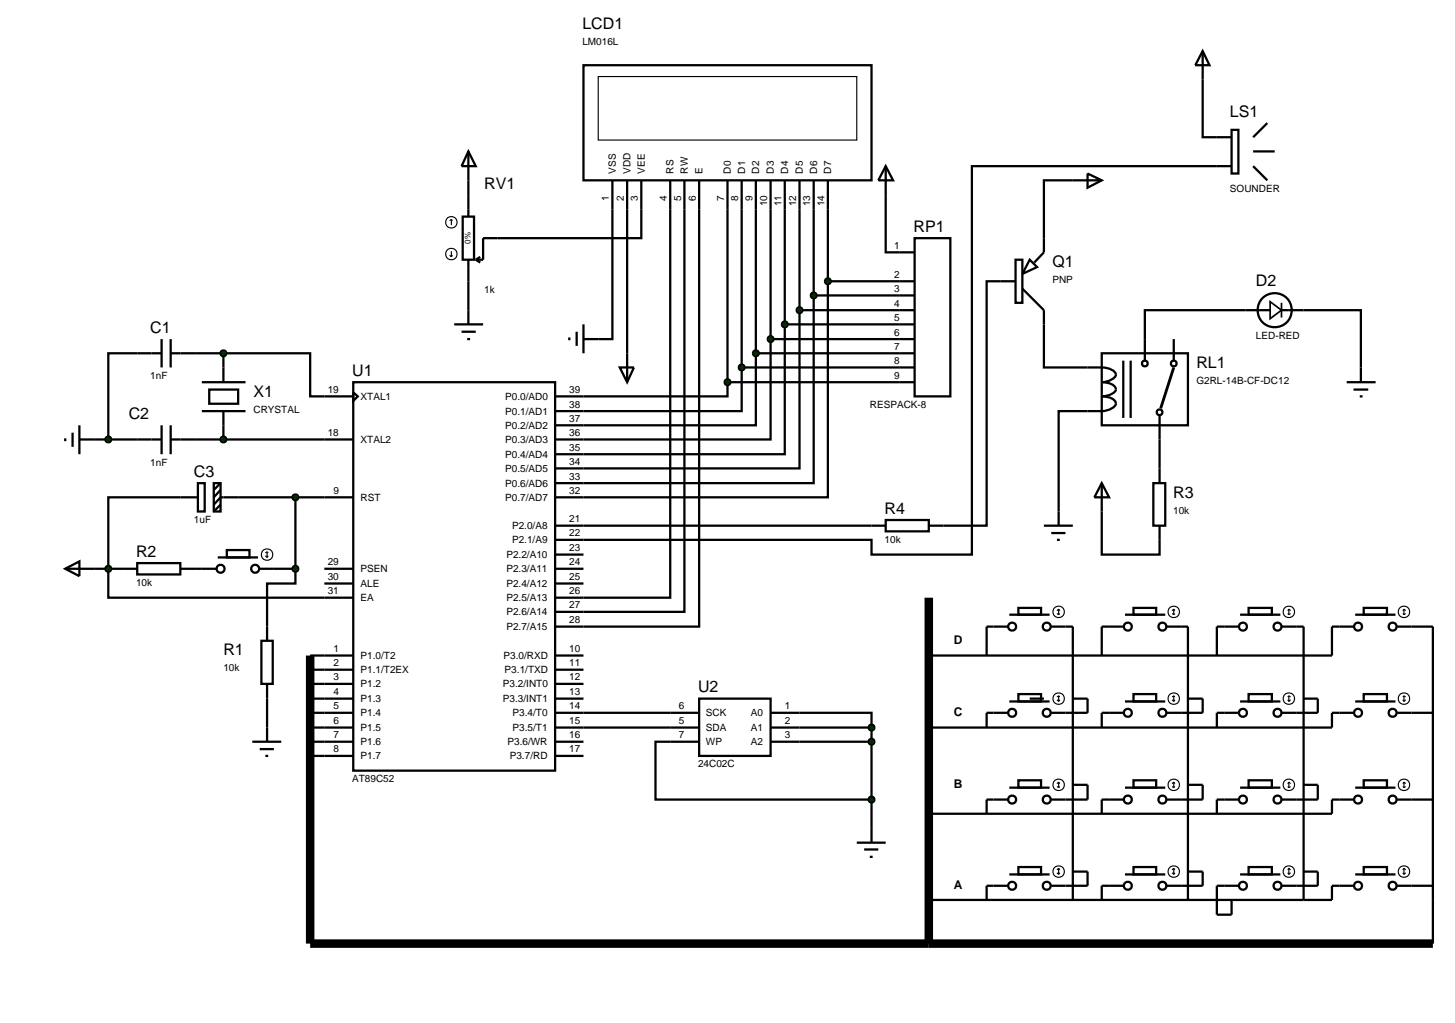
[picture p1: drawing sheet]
<svg xmlns="http://www.w3.org/2000/svg" width="257mm" height="180mm" viewBox="0 0 257 180" stroke-linecap="round" stroke-linejoin="round" font-family="sans-serif">
<g fill="none" stroke="#000" stroke-width=".4">
<path d="M102.9 11.5h50.8v20.3h-50.8zM212.1 14v10.2h5.1M82.6 31.8v2.6M108 31.8v28h-2.5M110.6 31.8v30.5M113.1 31.8v10.2h-25.4M118.2 31.8v73.6h-20.3M120.7 31.8v76.1h-22.8M123.3 31.8v78.7h-25.4M128.3 31.8v35.6M130.8 31.8v33M133.3 31.8v30.5"/>
<path d="M135.9 31.8v28M138.4 31.8v25.4M141 31.8v22.9M143.5 31.8v20.3M146 31.8v17.8M156.2 34.4v10.1h5.1M189.2 31.8h-5.1v12.7l-1.7 1.8M217.2 22.9h1.2v7.7h-1.2zM217.2 29.3h-45.8v68.5h-17.7v-2.6h-55.8M221 26.7h3.8M221 29.3l2.5 2.5M223.5 21.7l-2.5 2.5"/>
<path d="M28.5 59.8v5M30.1 59.8v5M82.6 49.6v5.1M135.9 59.8v17.7h-38M135.9 59.8h25.4M138.4 57.2v22.9h-40.5M138.4 57.2h22.9M141 54.7v27.9h-43.1M141 54.7h20.3M143.5 52.1v33.1h-45.6M143.5 52.1h17.8M146 49.6v38.1h-48.1"/>
<path d="M146 49.6h15.3M161.3 42h6.3v27.9h-6.3zM179.1 45.8h1.2v7.6h-1.2zM179.1 49.6h-5.1v43.1h-7.6M180.3 50.9l3.8 3.8v10.1h7.7M181.6 45.8l1.3 1.3-2.6 1.2zM224 54.7h-22.1v5.1M226 54.7h14v10.1M16.6 77.5h11.9M28.5 62.3h-9.4v15.2M28.5 75v5.1M30.1 62.3h9.3"/>
<path d="M30.1 77.5h32.2M30.1 75v5.1M35.6 67.4h7.7M35.6 72.5h7.7M36.9 68.7h5.1v2.5h-5.1zM39.4 62.3h15.3v7.6h7.6M39.4 62.3v5.1M39.4 72.5v5M62.3 67.4h35.6v68.5h-35.6zM62.3 69.2l.8 .7-.8 .8zM128.3 67.4v2.5h-30.4M128.3 67.4h33"/>
<path d="M130.8 64.8v7.7h-32.9M130.8 64.8h30.5M133.3 62.3v12.7h-35.4M133.3 62.3h28M191.8 72.5h-5.1v17.7M204.5 77.5v5.1M24.2 99.3h7.6v2h-7.6zM34.9 85.2h1.2v5h-1.2zM34.9 87.7h-15.8v17.7h43.2M37.7 85.2h1.2v5h-1.2zM38.4 98.3h7.1M38.9 85.2l-1.2 1.2"/>
<path d="M38.9 86.4l-1.2 1.3M38.9 89l-1.2 1.2M40 97h4v1.3h-4zM52.1 87.7v12.6M62.3 87.7h-23.4l-1.2 1.3M97.9 92.7h55.8M97.9 97.8h5M194.3 90.2v7.6h10.2v-2.6M16.6 100.3h7.6M31.8 100.3h6.4M45.8 100.3h6.3M46.1 113h2v7.6h-2z"/>
<path d="M52.1 100.3v2.6h-5v10.1M57.2 100.3h5.1M57.2 102.9h5.1M57.2 115.6h5.1M57.2 118.1h5.1M97.9 100.3h5M97.9 102.9h5M97.9 115.6h5M97.9 118.1h5M44.5 130.8h5.1M45.8 132.1h2.5M46.8 133.3h.5"/>
<path d="M47.1 120.6v10.2M57.2 125.7h5.1M57.2 128.3h5.1M57.2 130.8h5.1M57.2 120.6h5.1M57.2 123.2h5.1M57.2 133.3h5.1M97.9 125.7h25.4M97.9 128.3h25.4M97.9 130.8h5M97.9 120.6h5M97.9 123.2h5"/>
<path d="M97.9 133.3h5M123.3 123.2h12.6v10.1h-12.6zM123.3 130.8h-7.7v10.2h38.1M135.9 125.7h17.8v2.6M135.9 128.3h17.8M135.9 130.8h17.8M153.7 128.3v20.3M151.1 148.6h5.1M152.4 149.8h2.5M153.4 151.1h.5"/>
<circle cx="224.8" cy="54.7" r="3"/>
<circle cx="38.9" cy="100.3" r=".7"/>
<circle cx="45" cy="100.3" r=".7"/>
</g>
<g fill="none" stroke="#000" stroke-width=".2">
<path d="M105.5 13.5h45.6v11.2h-45.6zM46.8 98l.3 .3M47.1 97.3v1M47.1 97.3l-.3 .2M47.1 97.3l.2 .2M47.3 98l-.2 .3"/>
<circle cx="47.1" cy="97.8" r="1.01"/>
</g>
<path d="M224 53.2l2 1.5-2 1.5zM226 53.4v2.6" fill="none" stroke="#000" stroke-width=".3"/>
<g fill="#004000" stroke="#000" stroke-width=".4">
<path d="M39 62l.4-.2-.5 .5zM39.4 61.8l.4 .2 .1 .3zM39.9 62.3l-.1 .3-.4 .2zM38.9 62.3l.5 .5-.4-.2z"/>
<path d="M39 77.2l.4-.2-.5 .5zM39.4 77l.4 .2 .1 .3zM39.4 78l.5-.5-.1 .3zM38.9 77.5l.5 .5-.4-.2z"/>
</g>
<g fill="#004000">
<path d="M38.9 62.3l.5-.5 .5 .5-.5 .5z"/>
<path d="M38.9 77.5l.5-.5 .5 .5-.5 .5z"/>
</g>
<path d="M11.5 77.3v.5M12.8 76.3v2.5M14 77.5h2.6M14 75v5.1" fill="none" stroke="#000" stroke-width=".4"/>
<g fill="#004000" stroke="#000" stroke-width=".4">
<path d="M18.7 77.2l.4-.2-.5 .5zM19.1 77l.4 .2 .1 .3zM19.1 78l.5-.5-.1 .3zM18.6 77.5l.5 .5-.3-.1z"/>
<path d="M51.7 87.4l.4-.2-.5 .5zM52.1 87.2l.4 .2 .1 .3zM52.6 87.7l-.1 .3-.4 .2zM51.6 87.7l.5 .5-.4-.2z"/>
<path d="M51.7 100l.4-.2-.5 .5zM52.1 99.8l.4 .2 .1 .3zM52.1 100.8l.5-.5-.2 .4zM51.6 100.3l.5 .5-.4-.2z"/>
<path d="M18.7 100l.4-.2-.5 .5zM19.1 99.8l.4 .2 .1 .3zM19.1 100.8l.5-.5-.2 .4zM18.6 100.3l.5 .5-.3-.1z"/>
</g>
<g fill="#004000">
<path d="M18.6 77.5l.5-.5 .5 .5-.5 .5z"/>
<path d="M51.6 87.7l.5-.5 .5 .5-.5 .5z"/>
<path d="M52.1 99.8l.5 .5-.5 .5-.5-.5z"/>
<path d="M18.6 100.3l.5-.5 .5 .5-.5 .5z"/>
</g>
<g fill="none" stroke="#000" stroke-width=".4">
<path d="M80.1 57.2h5.1M81.4 58.5h2.5M82.4 59.8h.5M82.6 54.7v2.5M100.4 59.5v.5M101.7 58.5v2.5M102.9 59.8h2.6M102.9 57.2v5.1M237.5 67.4h5.1M238.7 68.7h2.6M239.8 69.9h.5M240 64.8v2.6"/>
<path d="M153.7 92.7h2.5M156.2 91.7h7.6v2h-7.6zM163.8 92.7h2.6M184.1 92.7h5.1M185.4 94h2.5M186.4 95.2h.5M186.7 90.2v2.5M54.7 115.6h2.5M54.7 118.1h2.5M177.8 110.5h-3.8v5.1M178 108.4h7.1M179.6 107.2h4v1.2h-4z"/>
<path d="M185.4 110.5h3.8v48.2M198.1 110.5h-3.8v5.1M198.4 108.4h7.1M199.9 107.2h4v1.2h-4zM205.7 110.5h3.8v48.2M218.4 110.5h-3.8v5.1M218.7 108.4h7.1M220.2 107.2h4.1v1.2h-4.1zM226 110.5h3.9v48.2M238.7 110.5h-3.8v5.1h-71.1M239 108.4h7.1M240.5 107.2h4.1v1.2h-4.1z"/>
<path d="M246.4 110.5h6.3v55.9M54.7 125.7h2.5M54.7 128.3h2.5M54.7 123.2h2.5M54.7 120.6h2.5M54.7 130.8h2.5M54.7 133.3h2.5M177.8 125.7h-3.8v2.6M178 123.7h7.1M178 138.9h7.1M179.6 122.4h4v1.3h-4zM179.6 137.6h4v1.3h-4z"/>
<path d="M181.6 123.2h2.5M189.2 123.2h2.6v2.5h-6.4M189.2 138.4h2.6v2.6h-6.4M198.1 125.7h-3.8v2.6M198.4 123.7h7.1M198.4 138.9h7.1M199.9 122.4h4v1.3h-4zM199.9 137.6h4v1.3h-4zM209.5 123.2h2.6v2.5h-6.4M209.5 138.4h2.6v2.6h-6.4M218.4 125.7h-3.8v2.6M218.7 123.7h7.1"/>
<path d="M218.7 138.9h7.1M220.2 122.4h4.1v1.3h-4.1zM220.2 137.6h4.1v1.3h-4.1zM229.9 123.2h2.5v2.5h-6.4M229.9 138.4h2.5v2.6h-6.4M238.7 125.7h-3.8v2.6h-71.1M239 123.7h7.1M239 138.9h7.1M240.5 122.4h4.1v1.3h-4.1zM240.5 137.6h4.1v1.3h-4.1zM246.4 125.7h6.3M177.8 141h-3.8v2.5"/>
<path d="M177.8 156.2h-3.8v2.5M178 154.2h7.1M179.6 152.9h4v1.3h-4zM189.2 153.7h2.6v2.5h-6.4M198.1 141h-3.8v2.5M198.1 156.2h-3.8v2.5M198.4 154.2h7.1M199.9 152.9h4v1.3h-4zM209.5 153.7h2.6v2.5h-6.4M218.4 141h-3.8v2.5M218.4 156.2h-3.8v5.1h2.6v-2.6M218.7 154.2h7.1"/>
<path d="M220.2 152.9h4.1v1.3h-4.1zM229.9 153.7h2.5v2.5h-6.4M238.7 141h-3.8v2.5h-71.1M238.7 156.2h-3.8v2.5h-71.1M239 154.2h7.1M240.5 152.9h4.1v1.3h-4.1zM246.4 141h6.3M246.4 156.2h6.3"/>
<circle cx="178.5" cy="110.5" r=".7"/>
<circle cx="184.6" cy="110.5" r=".7"/>
<circle cx="198.9" cy="110.5" r=".7"/>
<circle cx="205" cy="110.5" r=".7"/>
<circle cx="219.2" cy="110.5" r=".7"/>
<circle cx="225.3" cy="110.5" r=".7"/>
<circle cx="239.5" cy="110.5" r=".7"/>
<circle cx="245.6" cy="110.5" r=".7"/>
<circle cx="178.5" cy="125.7" r=".7"/>
<circle cx="184.6" cy="125.7" r=".7"/>
<circle cx="198.9" cy="125.7" r=".7"/>
<circle cx="205" cy="125.7" r=".7"/>
<circle cx="219.2" cy="125.7" r=".7"/>
<circle cx="225.3" cy="125.7" r=".7"/>
<circle cx="239.5" cy="125.7" r=".7"/>
<circle cx="245.6" cy="125.7" r=".7"/>
<circle cx="178.5" cy="141" r=".7"/>
<circle cx="178.5" cy="156.2" r=".7"/>
<circle cx="184.6" cy="141" r=".7"/>
<circle cx="184.6" cy="156.2" r=".7"/>
<circle cx="198.9" cy="141" r=".7"/>
<circle cx="198.9" cy="156.2" r=".7"/>
<circle cx="205" cy="156.2" r=".7"/>
<circle cx="205" cy="141" r=".7"/>
<circle cx="219.2" cy="141" r=".7"/>
<circle cx="219.2" cy="156.2" r=".7"/>
<circle cx="225.3" cy="156.2" r=".7"/>
<circle cx="225.3" cy="141" r=".7"/>
<circle cx="239.5" cy="141" r=".7"/>
<circle cx="239.5" cy="156.2" r=".7"/>
<circle cx="245.6" cy="141" r=".7"/>
<circle cx="245.6" cy="156.2" r=".7"/>
</g>
<g fill="none" stroke="#000" stroke-width=".2">
<path d="M186.4 108.2l.3 .2M186.7 107.4v1M186.7 107.4l-.3 .3M186.7 107.4l.2 .3M186.9 108.2l-.2 .2M206.7 108.2l.3 .2M207 107.4v1M207 107.4l-.3 .3M207 107.4l.2 .3M207.2 108.2l-.2 .2M227.1 108.2l.2 .2M227.3 107.4v1"/>
<path d="M227.3 107.4l-.2 .3M227.3 107.4l.3 .3M227.6 108.2l-.3 .2M247.4 108.2l.2 .2M247.6 107.4v1M247.6 107.4l-.2 .3M247.6 107.4l.3 .3M247.9 108.2l-.3 .2M186.4 123.4l.3 .3M186.4 138.7l.3 .2M186.7 122.7v1M186.7 137.9v1"/>
<path d="M186.7 122.7l-.3 .2M186.7 122.7l.2 .2M186.7 137.9l-.3 .3M186.7 137.9l.2 .3M186.9 123.4l-.2 .3M186.9 138.7l-.2 .2M206.7 123.4l.3 .3M206.7 138.7l.3 .2M207 122.7v1M207 137.9v1M207 122.7l-.3 .2M207 122.7l.2 .2"/>
<path d="M207 137.9l-.3 .3M207 137.9l.2 .3M207.2 123.4l-.2 .3M207.2 138.7l-.2 .2M227.1 123.4l.2 .3M227.1 138.7l.2 .2M227.3 122.7v1M227.3 137.9v1M227.3 122.7l-.2 .2M227.3 122.7l.3 .2M227.3 137.9l-.2 .3M227.3 137.9l.3 .3"/>
<path d="M227.6 123.4l-.3 .3M227.6 138.7l-.3 .2M247.4 123.4l.2 .3M247.4 138.7l.2 .2M247.6 122.7v1M247.6 137.9v1M247.6 122.7l-.2 .2M247.6 122.7l.3 .2M247.6 137.9l-.2 .3M247.6 137.9l.3 .3M247.9 123.4l-.3 .3M247.9 138.7l-.3 .2"/>
<path d="M186.4 153.9l.3 .3M186.7 153.1v1.1M186.7 153.1l-.3 .3M186.7 153.1l.2 .3M186.9 153.9l-.2 .3M206.7 153.9l.3 .3M207 153.1v1.1M207 153.1l-.3 .3M207 153.1l.2 .3M207.2 153.9l-.2 .3M227.1 153.9l.2 .3M227.3 153.1v1.1"/>
<path d="M227.3 153.1l-.2 .3M227.3 153.1l.3 .3M227.6 153.9l-.3 .3M247.4 153.9l.2 .3M247.6 153.1v1.1M247.6 153.1l-.2 .3M247.6 153.1l.3 .3M247.9 153.9l-.3 .3"/>
<circle cx="186.7" cy="107.9" r="1.01"/>
<circle cx="207" cy="107.9" r="1.01"/>
<circle cx="227.3" cy="107.9" r="1.01"/>
<circle cx="247.6" cy="107.9" r="1.01"/>
<circle cx="186.7" cy="123.2" r="1.01"/>
<circle cx="186.7" cy="138.4" r="1.01"/>
<circle cx="207" cy="123.2" r="1.01"/>
<circle cx="207" cy="138.4" r="1.01"/>
<circle cx="227.3" cy="123.2" r="1.01"/>
<circle cx="227.3" cy="138.4" r="1.01"/>
<circle cx="247.6" cy="123.2" r="1.01"/>
<circle cx="247.6" cy="138.4" r="1.01"/>
<circle cx="186.7" cy="153.7" r="1.01"/>
<circle cx="207" cy="153.7" r="1.01"/>
<circle cx="227.3" cy="153.7" r="1.01"/>
<circle cx="247.6" cy="153.7" r="1.01"/>
</g>
<path d="M54.7 115.6v50.8h198M163.8 105.4v61" fill="none" stroke="#000" stroke-width="1.5" stroke-linecap="butt"/>
<g fill="#004000" stroke="#000" stroke-width=".4">
<path d="M145.7 49.2l.3-.1-.5 .5zM146 49.1l.3 .1 .2 .4zM146.5 49.6l-.1 .3-.4 .2zM145.5 49.6l.5 .5-.4-.2z"/>
<path d="M143.1 51.8l.4-.2-.5 .5zM143.5 51.6l.3 .1 .2 .4zM143.5 52.6l.5-.5-.1 .3zM143 52.1l.5 .5-.3-.1z"/>
<path d="M140.6 54.4l.4-.2-.5 .5zM141 54.2l.4 .2 .1 .3zM141.5 54.7l-.1 .3-.4 .2zM140.5 54.7l.5 .5-.4-.2z"/>
<path d="M138.1 56.8l.3-.1-.5 .5zM138.4 56.7l.4 .2 .1 .3zM138.4 57.7l.5-.5-.1 .3zM137.9 57.2l.5 .5-.4-.2z"/>
<path d="M135.6 59.4l.3-.1-.5 .5zM135.9 59.3l.4 .2 .1 .3zM135.9 60.3l.5-.5-.2 .4zM135.4 59.8l.5 .5-.4-.2z"/>
<path d="M132.9 62l.4-.2-.5 .5zM133.3 61.8l.3 .1 .2 .4zM133.3 62.8l.5-.5-.1 .3zM132.8 62.3l.5 .5-.4-.2z"/>
<path d="M130.4 64.5l.4-.2-.5 .5zM130.8 64.3l.3 .1 .2 .4zM131.3 64.8l-.1 .3-.4 .2zM130.3 64.8l.5 .5-.3-.1z"/>
<path d="M128 67l.3-.1-.5 .5zM128.3 66.9l.3 .1 .2 .4zM128.3 67.9l.5-.5-.1 .3zM127.8 67.4l.5 .5-.3-.1z"/>
<path d="M153.4 140.6l.3-.1-.5 .5zM153.7 140.5l.3 .1 .2 .4zM154.2 141l-.2 .4-.3 .1zM153.2 141l.5 .5-.3-.1z"/>
<path d="M153.4 127.9l.3-.1-.5 .5zM153.7 127.8l.3 .1 .2 .4zM154.2 128.3l-.2 .4-.3 .1zM153.2 128.3l.5 .5-.3-.1z"/>
<path d="M153.4 130.4l.3-.1-.5 .5zM153.7 130.3l.4 .2 .1 .3zM154.2 130.8l-.2 .4-.3 .1zM153.2 130.8l.5 .5-.3-.1z"/>
</g>
<g fill="#004000">
<path d="M145.5 49.6l.5-.5 .5 .5-.5 .5z"/>
<path d="M143 52.1l.5-.5 .5 .5-.5 .5z"/>
<path d="M140.5 54.7l.5-.5 .5 .5-.5 .5z"/>
<path d="M138.4 56.7l.5 .5-.5 .5-.5-.5z"/>
<path d="M135.9 59.3l.5 .5-.5 .5-.5-.5z"/>
<path d="M133.3 61.8l.5 .5-.5 .5-.5-.5z"/>
<path d="M130.3 64.8l.5-.5 .5 .5-.5 .5z"/>
<path d="M127.8 67.4l.5-.5 .5 .5-.5 .5z"/>
<path d="M153.7 140.5l.5 .5-.5 .5-.5-.5z"/>
<path d="M153.7 127.8l.5 .5-.5 .5-.5-.5z"/>
<path d="M153.7 130.3l.5 .5-.5 .5-.5-.5z"/>
</g>
<g fill="none" stroke="#000" stroke-width=".4">
<path d="M212.1 9l1.2 2.5h-2.5zM212.1 9v5M81.6 38.2h2v7.6h-2zM82.6 26.7l1.3 2.6h-2.5zM82.6 26.7v5.1M82.6 34.4v3.8M156.2 29.3l1.3 2.5h-2.6zM156.2 29.3v5.1M189.2 31.8h5.1M191.8 30.6l2.5 1.2-2.5 1.3zM82.6 45.8v3.8M83.9 45.8l.8 .5"/>
<path d="M84.7 45.3l-.8 .5M87.7 42h-2.5v3.8h-1.3M201.9 59.8v3.8M207 59.8v3.8M109.3 64.8h2.5l-1.2 2.6zM110.6 62.3v5.1M191.8 64.8a7.6 7.6 0 0 1 4.2 .4 .89 .89 0 0 1 .7 1.2 3 3 0 0 1-2.4 1 2.98 2.98 0 0 1 2.4 .9 .85 .85 0 0 1-.7 1.2l-1.1 .3-.6 .1a2.98 2.98 0 0 1 2.4 .9 .91 .91 0 0 1-.7 1.2 6.6 6.6 0 0 1-4.2 .5M194.3 62.3h15.2v12.7h-15.2zM198.1 63.6v10.1M199.4 63.6v10.1M204.5 73.2v4.3M194.3 85.2l1.3 2.5h-2.6z"/>
<path d="M194.3 85.2v5M203.4 85.2h2.1v7.5h-2.1zM204.5 82.6v2.6M204.5 92.7v2.5M11.5 100.3l2.5-1.3v2.6zM11.5 100.3h5.1"/>
<circle cx="201.9" cy="64.1" r=".51"/>
<circle cx="204.5" cy="72.7" r=".51"/>
<circle cx="207" cy="64.1" r=".51"/>
</g>
<path d="M207 64.8l-2.3 7.2" fill="none" stroke="#000" stroke-width=".5"/>
<g fill="none" stroke="#000" stroke-width=".2">
<path d="M79.6 38.7l-.3 .2M79.6 38.7l.2 .2M79.6 38.7v1M79.3 45l.3 .3M79.6 44.3v1M79.8 45l-.2 .3"/>
<circle cx="79.6" cy="39.2" r="1.01"/>
<circle cx="79.6" cy="44.8" r="1.01"/>
</g>
<g font-size="2.8">
<text x="102.7" y="5.2">LCD1</text>
<text x="216.9" y="20.6">LS1</text>
<text x="85.4" y="33.3">RV1</text>
<text x="161.1" y="40.9">RP1</text>
<text x="185.6" y="47.1">Q1</text>
<text x="221.5" y="50.5">D2</text>
<text x="26.5" y="58.7">C1</text>
<text x="211" y="64.9">RL1</text>
<text x="44.7" y="70">X1</text>
<text x="62.1" y="66.3">U1</text>
<text x="22.7" y="73.9">C2</text>
<text x="34.2" y="84.1">C3</text>
<text x="206.9" y="87.8">R3</text>
<text x="156" y="90.6">R4</text>
<text x="24" y="98.2">R2</text>
<text x="39.4" y="115.6">R1</text>
<text x="123.1" y="122.1">U2</text>
</g>
<g font-size="2.1">
<text x="168.2" y="113.6">D</text>
<text x="168.2" y="126.3">C</text>
<text x="168.2" y="139">B</text>
<text x="168.2" y="156.8">A</text>
</g>
<g font-size="1.8">
<text x="102.7" y="8">LM016L</text>
<text x="107.4" y="35.4" transform="rotate(-90 107.4 35.4)">1</text>
<text x="108.6" y="30.6" transform="rotate(-90 108.6 30.6)">VSS</text>
<text x="110" y="35.4" transform="rotate(-90 110 35.4)">2</text>
<text x="111.2" y="30.6" transform="rotate(-90 111.2 30.6)">VDD</text>
<text x="112.5" y="35.4" transform="rotate(-90 112.5 35.4)">3</text>
<text x="113.7" y="30.6" transform="rotate(-90 113.7 30.6)">VEE</text>
<text x="117.6" y="35.4" transform="rotate(-90 117.6 35.4)">4</text>
<text x="118.8" y="30.6" transform="rotate(-90 118.8 30.6)">RS</text>
<text x="120.1" y="35.4" transform="rotate(-90 120.1 35.4)">5</text>
<text x="121.3" y="30.6" transform="rotate(-90 121.3 30.6)">RW</text>
<text x="122.7" y="35.4" transform="rotate(-90 122.7 35.4)">6</text>
<text x="123.9" y="30.6" transform="rotate(-90 123.9 30.6)">E</text>
<text x="127.7" y="35.4" transform="rotate(-90 127.7 35.4)">7</text>
<text x="128.9" y="30.6" transform="rotate(-90 128.9 30.6)">D0</text>
<text x="130.2" y="35.4" transform="rotate(-90 130.2 35.4)">8</text>
<text x="131.4" y="30.6" transform="rotate(-90 131.4 30.6)">D1</text>
<text x="132.7" y="35.4" transform="rotate(-90 132.7 35.4)">9</text>
<text x="133.9" y="30.6" transform="rotate(-90 133.9 30.6)">D2</text>
<text x="136.5" y="30.6" transform="rotate(-90 136.5 30.6)">D3</text>
<text x="139" y="30.6" transform="rotate(-90 139 30.6)">D4</text>
<text x="141.6" y="30.6" transform="rotate(-90 141.6 30.6)">D5</text>
<text x="144.1" y="30.6" transform="rotate(-90 144.1 30.6)">D6</text>
<text x="146.6" y="30.6" transform="rotate(-90 146.6 30.6)">D7</text>
<text x="216.9" y="33.8">SOUNDER</text>
<text x="135.3" y="36.4" transform="rotate(-90 135.3 36.4)">10</text>
<text x="137.8" y="36.4" transform="rotate(-90 137.8 36.4)">11</text>
<text x="140.4" y="36.4" transform="rotate(-90 140.4 36.4)">12</text>
<text x="142.9" y="36.4" transform="rotate(-90 142.9 36.4)">13</text>
<text x="145.4" y="36.4" transform="rotate(-90 145.4 36.4)">14</text>
<text x="157.7" y="43.9">1</text>
<text x="85.4" y="51.6">1k</text>
<text x="157.7" y="49">2</text>
<text x="157.7" y="51.5">3</text>
<text x="185.6" y="49.9">PNP</text>
<text x="157.7" y="54.1">4</text>
<text x="157.7" y="56.6">5</text>
<text x="157.7" y="59.2">6</text>
<text x="221.5" y="59.7">LED-RED</text>
<text x="157.7" y="61.7">7</text>
<text x="157.7" y="64.2">8</text>
<text x="26.5" y="66.9">1nF</text>
<text x="57.8" y="69.3">19</text>
<text x="63.6" y="70.5">XTAL1</text>
<text x="89.1" y="70.5">P0.0/AD0</text>
<text x="100.4" y="69.3">39</text>
<text x="100.4" y="71.9">38</text>
<text x="153.4" y="71.9">RESPACK-8</text>
<text x="157.7" y="66.8">9</text>
<text x="211" y="67.7">G2RL-14B-CF-DC12</text>
<text x="44.7" y="72.8">CRYSTAL</text>
<text x="57.8" y="76.9">18</text>
<text x="89.1" y="73.1">P0.1/AD1</text>
<text x="89.1" y="75.6">P0.2/AD2</text>
<text x="100.4" y="74.4">37</text>
<text x="100.4" y="76.9">36</text>
<text x="26.5" y="82.1">1nF</text>
<text x="63.6" y="78.1">XTAL2</text>
<text x="89.1" y="78.1">P0.3/AD3</text>
<text x="89.1" y="80.7">P0.4/AD4</text>
<text x="89.1" y="83.2">P0.5/AD5</text>
<text x="100.4" y="79.5">35</text>
<text x="100.4" y="82">34</text>
<text x="58.8" y="87.1">9</text>
<text x="63.6" y="88.3">RST</text>
<text x="89.1" y="85.8">P0.6/AD6</text>
<text x="89.1" y="88.3">P0.7/AD7</text>
<text x="100.4" y="84.6">33</text>
<text x="100.4" y="87.1">32</text>
<text x="34.2" y="92.2">1uF</text>
<text x="90.3" y="93.3">P2.0/A8</text>
<text x="90.3" y="95.8">P2.1/A9</text>
<text x="100.4" y="92.1">21</text>
<text x="100.4" y="94.6">22</text>
<text x="156" y="95.7">10k</text>
<text x="206.9" y="90.6">10k</text>
<text x="57.8" y="99.7">29</text>
<text x="63.6" y="100.9">PSEN</text>
<text x="89.3" y="98.4">P2.2/A10</text>
<text x="89.3" y="100.9">P2.3/A11</text>
<text x="100.4" y="97.2">23</text>
<text x="100.4" y="99.7">24</text>
<text x="24" y="103.3">10k</text>
<text x="57.8" y="102.3">30</text>
<text x="57.8" y="104.8">31</text>
<text x="63.6" y="103.5">ALE</text>
<text x="63.6" y="106">EA</text>
<text x="89.3" y="103.5">P2.4/A12</text>
<text x="89.3" y="106">P2.5/A13</text>
<text x="100.4" y="102.3">25</text>
<text x="100.4" y="104.8">26</text>
<text x="100.4" y="107.3">27</text>
<text x="89.3" y="111.1">P2.7/A15</text>
<text x="89.3" y="108.5">P2.6/A14</text>
<text x="100.4" y="109.9">28</text>
<text x="39.4" y="118.4">10k</text>
<text x="58.8" y="115">1</text>
<text x="58.8" y="117.5">2</text>
<text x="58.8" y="120">3</text>
<text x="63.6" y="116.2">P1.0/T2</text>
<text x="63.6" y="118.7">P1.1/T2EX</text>
<text x="88.8" y="116.2">P3.0/RXD</text>
<text x="89" y="118.7">P3.1/TXD</text>
<text x="100.4" y="115">10</text>
<text x="100.4" y="117.5">11</text>
<text x="100.4" y="120">12</text>
<text x="58.8" y="122.6">4</text>
<text x="58.8" y="125.1">5</text>
<text x="63.6" y="121.2">P1.2</text>
<text x="63.6" y="123.8">P1.3</text>
<text x="88.7" y="121.2">P3.2/INT0</text>
<text x="88.7" y="123.8">P3.3/INT1</text>
<text x="100.4" y="122.6">13</text>
<text x="100.4" y="125.1">14</text>
<text x="119.7" y="125.1">6</text>
<text x="138.4" y="125.1">1</text>
<text x="58.8" y="127.7">6</text>
<text x="58.8" y="130.2">7</text>
<text x="63.6" y="126.3">P1.4</text>
<text x="63.6" y="128.9">P1.5</text>
<text x="63.6" y="131.4">P1.6</text>
<text x="89.5" y="131.4">P3.6/WR</text>
<text x="90.4" y="126.3">P3.4/T0</text>
<text x="90.4" y="128.9">P3.5/T1</text>
<text x="100.4" y="130.2">16</text>
<text x="100.4" y="127.7">15</text>
<text x="119.7" y="127.7">5</text>
<text x="119.7" y="130.2">7</text>
<text x="124.5" y="126.3">SCK</text>
<text x="124.5" y="128.9">SDA</text>
<text x="124.5" y="131.4">WP</text>
<text x="132.4" y="126.3">A0</text>
<text x="132.4" y="128.9">A1</text>
<text x="132.4" y="131.4">A2</text>
<text x="138.4" y="127.7">2</text>
<text x="138.4" y="130.2">3</text>
<text x="58.8" y="132.7">8</text>
<text x="62.1" y="137.9">AT89C52</text>
<text x="63.6" y="133.9">P1.7</text>
<text x="89.9" y="133.9">P3.7/RD</text>
<text x="100.4" y="132.7">17</text>
<text x="123.1" y="135.3">24C02C</text>
</g>
<text font-size="1.4" x="83" y="43" transform="rotate(-90 83 43)">0%</text>
</svg>
